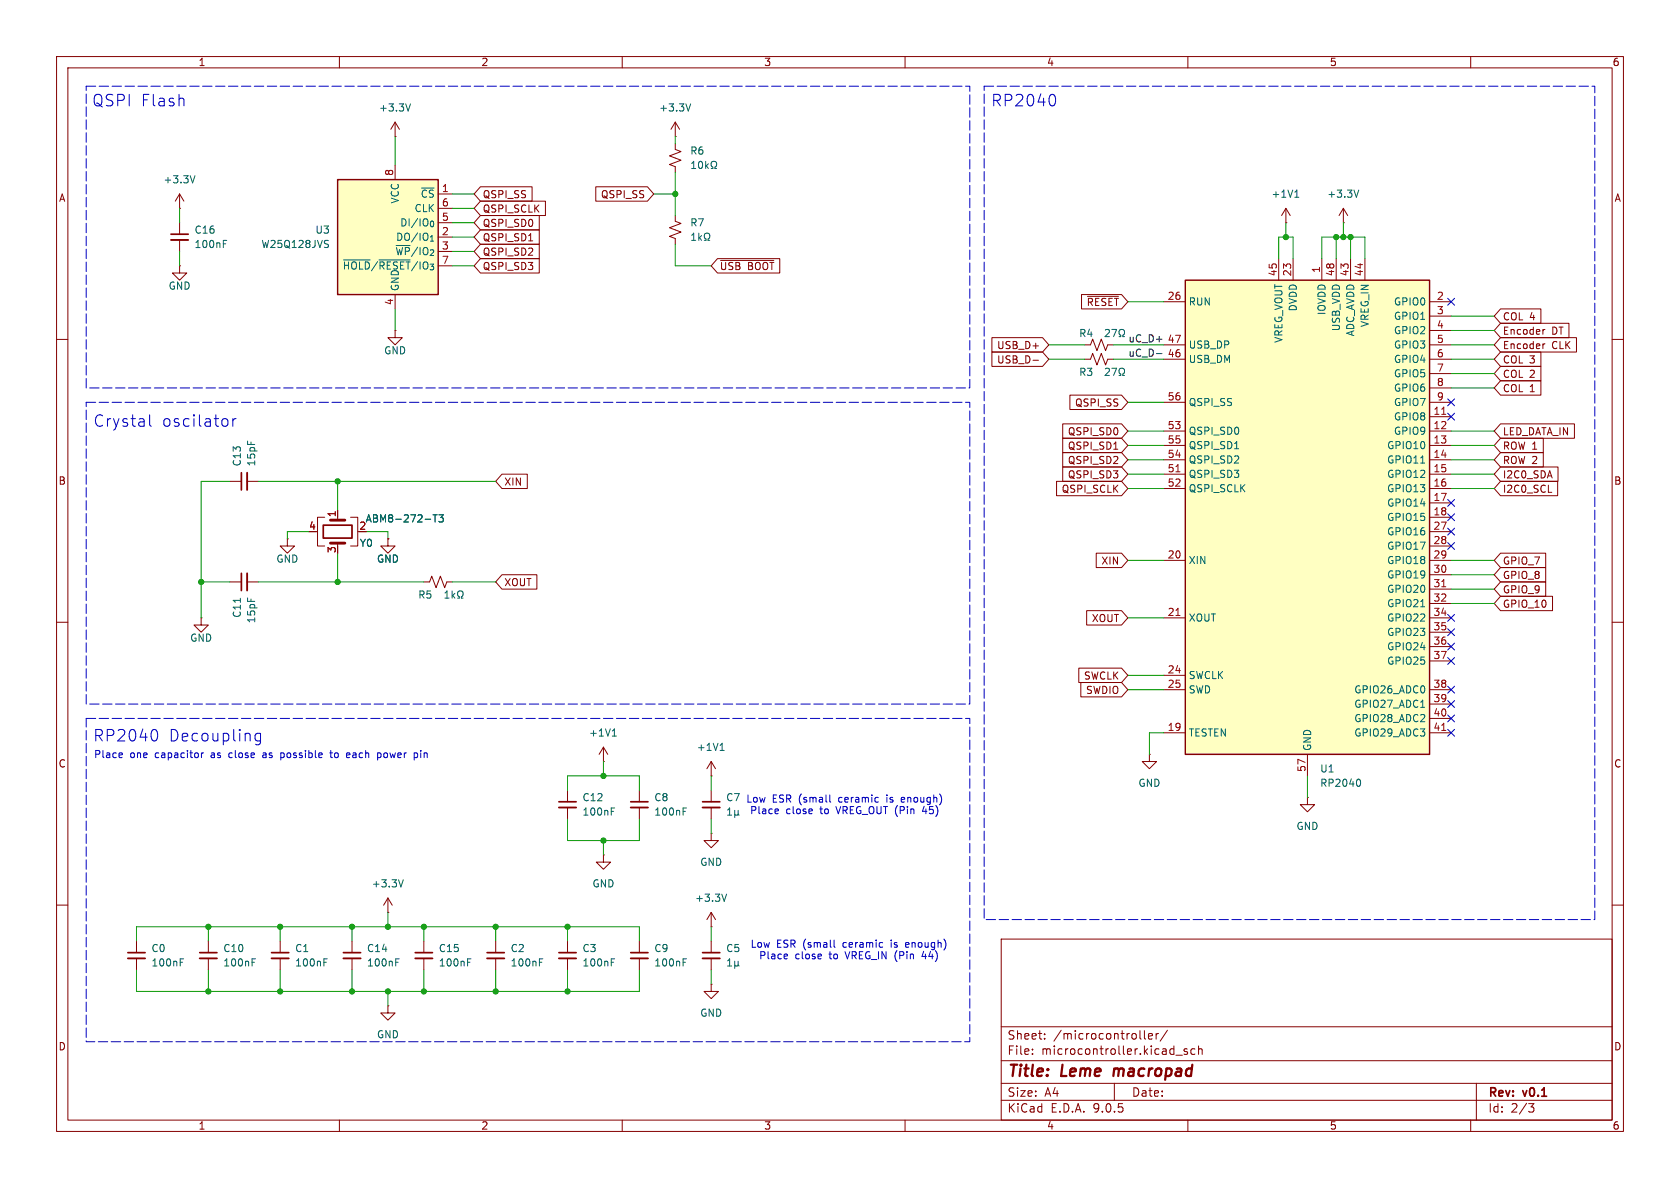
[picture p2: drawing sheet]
<svg xmlns="http://www.w3.org/2000/svg" width="297mm" height="210mm" viewBox="0 0 297 210" stroke-linecap="round" stroke-linejoin="round" font-family="sans-serif">
<g fill="none" stroke="#840000" stroke-width=".18">
<path d="M10 10h277v190h-277zM12 12h273v186h-273zM60 10v2M110 10v2M160 10v2M210 10v2M260 10v2M119.4 25.4v1l1 .4-2 .8 2 .7-2 .8 1 .4v1M119.4 38.1v1l1 .4-2 .8 2 .7-2 .8 1 .4v1M10 60h2M285 60h2M10 110h2"/>
<path d="M285 110h2M106.7 134.6h.1M106.7 132.1l-.8 1.3M106.7 132.1l.7 1.3M106.7 132.1v2.5M125.7 137.2h.1M125.7 134.6v2.6M125.7 139.7v2M125.7 134.6l-.7 1.3M125.7 134.6l.8 1.3M68.6 158.8l-.8 1.2M68.6 158.8l.7 1.2"/>
<path d="M68.6 158.8v2.5M125.7 147.3v1.3h-1.2l1.2 1.3 1.3-1.3h-1.3M125.7 147.3h.1M125.7 142.7v2.1M10 160h2M24.1 166.4v2M24.1 169.4v2.1M36.8 166.4v2M36.8 169.4v2.1M49.5 166.4v2M49.5 169.4v2.1M62.2 166.4v2"/>
<path d="M62.2 169.4v2.1M68.6 177.8v1.3h-1.3l1.3 1.2 1.2-1.2h-1.2M68.6 177.8h.1M68.6 161.3h.1M74.9 166.4v2M74.9 169.4v2.1M87.6 166.4v2M87.6 169.4v2.1M125.7 174v1.3h-1.2l1.2 1.2 1.3-1.2h-1.3M125.7 174h.1M125.7 163.8h.1M125.7 161.3v2.5"/>
<path d="M125.7 166.4v2M125.7 169.4v2.1M125.7 161.3l-.7 1.3M125.7 161.3l.8 1.3M177 166h108v32h-108zM285 160h2M60 198v2M110 198v2M160 198v2M177 194.5h108M177 191.5h108M177 187.5h108"/>
<path d="M177 181.5h108M182.5 186.3v.1M182.5 185.5v.1M184.7 183.6v.1M184.7 182.8v.1M197 191.5v3M202.3 182.2v1.3l.2 .2M203 183.2l.7-.1v-.3l-.5-.1-.2 .2 .1 .7h.6M204.4 182.7v1M204.8 182.7l-.3 .1-.1 .2M206.4 182.1l-1.3 2M207.9 186.5h1.1"/>
<path d="M209.9 185.5l-.4-.1-.2 .2 .1 .2 .5 .2v.3h-.6M210 198v2M211.2 185.5l-.4-.1-.3 .3v.4l.2 .2h.5M211.9 185.5l.2-.1 .4 .1v.9M211.9 184.9v1.5M260 198v2M261 191.5v6.5M270.2 195.1h1l-.5 .6 .4 .1 .1 .5-.3 .3h-.4"/>
</g>
<path d="M197 188.9l-.2 1.3" fill="none" stroke="#840000" stroke-width=".4"/>
<g fill="none" stroke="#006464" stroke-width=".18">
<path d="M122.3 29.8h.7M122.3 28.9l.3-.4v1.3M123.7 28.6l.1-.1a.68 .68 0 0 1 .4 .7 .68 .68 0 0 1-.4 .6 .84 .84 0 0 1-.1-1.2zM124.8 28.5v1.3M124.9 29.3l.3 .5M125.2 28.9l-.4 .5M125.7 29.8h.3v-.3a.54 .54 0 0 1-.2-.7 .54 .54 0 0 1 .7-.2 .58 .58 0 0 1-.1 .9v.3h.3M122.3 41.6l.3-.4v1.3M122.3 42.5h.7M123.5 41.2v1.3M123.7 42l.3 .5M124 41.6l-.5 .5"/>
<path d="M124.5 42.5h.3v-.3a.54 .54 0 0 1-.3-.7 .54 .54 0 0 1 .8-.2 .58 .58 0 0 1-.1 .9v.3h.3M108.3 130.1h.7M108.4 129.2l.2-.4v1.3M127.3 132.7h.7M127.4 131.7l.3-.3v1.3M71.3 155.5l-.4 1.3M128.5 158.1l-.5 1.2M128.6 144.1h.7M128.6 143.2l.4-.4v1.3M129.9 143.9l.2 .2h.2l.2-.2M129.9 143.2v1.3M130.5 143.9l.2 .2"/>
<path d="M130.5 143.2v.7M31.9 170.1h.4M31.9 169.5h.6M44.6 170.1h.4M44.6 169.5h.6M57.3 170.1h.4M57.3 169.5h.6M70 170.1h.4M70 169.5h.6M82.7 170.1h.4M82.7 169.5h.6M95.4 170.1h.4"/>
<path d="M95.4 169.5h.6M128.6 169.9l.4-.4v1.3M128.6 170.8h.7M129.9 169.9v1.3M129.9 170.6l.2 .2h.2l.2-.2M130.5 169.9v.7M130.5 170.6l.2 .2"/>
</g>
<path d="M124.2 141.7h3.1M22.6 168.4h3.1M35.3 168.4h3.1M48 168.4h3.1M60.7 168.4h3.1M73.4 168.4h3.1M86.1 168.4h3.1M124.2 168.4h3.1" fill="none" stroke="#840000" stroke-width=".3"/>
<path d="M124.2 142.7h3.1M22.6 169.4h3.1M35.3 169.4h3.1M48 169.4h3.1M60.7 169.4h3.1M73.4 169.4h3.1M86.1 169.4h3.1M124.2 169.4h3.1" fill="none" stroke="#840000" stroke-width=".33"/>
<path d="M59.7 31.8h17.8v20.3h-17.8z" fill="#ffffc2"/>
<path d="M59.7 31.8h17.8v20.3h-17.8z" fill="none" stroke="#840000" stroke-width=".25"/>
<g fill="none" stroke="#840000" stroke-width=".18">
<path d="M31.7 36.8h.1M31.7 34.3l.8 1.3M31.7 34.3l-.7 1.3M31.7 34.3v2.5M31.7 39.4v2M69.8 24.1h.1M69.8 21.6v2.5M69.8 29.2v2.6M69.8 21.6l.8 1.3M69.8 21.6l-.7 1.3M77.5 34.3h2.5M77.5 36.8h2.5"/>
<path d="M77.5 39.4h2.5M119.4 24.1h.1M119.4 21.6l.7 1.3M119.4 21.6l-.8 1.3M119.4 21.6v2.5M237.5 39.4h.1M237.5 36.8l-.8 1.3M237.5 36.8l.8 1.3M237.5 36.8v2.6M31.7 47v1.3h-1.2l1.2 1.2 1.3-1.2h-1.3M31.7 47h.1M31.7 42.4v2.1"/>
<path d="M69.8 58.4v1.3h-1.2l1.2 1.3 1.3-1.3h-1.3M69.8 58.4h.1M69.8 52.1v2.5M77.5 41.9h2.5M191.8 63.5h1l.4-1 .7 2 .8-2 .8 2 .3-1h1M40.6 85.1h2.1M43.7 85.1h2M50.8 95.3v1.2h1.3l-1.3 1.3-1.3-1.3h1.3M50.8 95.3h.1M55.9 94h.2M57.4 91.4h-1.3v5.1h1.3M59.7 90.2v1.2"/>
<path d="M59.7 96v.5M62 91.4h1.2v5.1h-1.2M68.6 95.3v1.2h1.2l-1.2 1.3-1.3-1.3h1.3M68.6 95.3h.1M35.6 109.2v1.3h1.2l-1.2 1.3-1.3-1.3h1.3M35.6 109.2h.1M40.6 102.9h2.1M43.7 102.9h2M74.9 102.9h1l.4-1 .8 2 .8-2 .7 2 .4-1h1M113 139.7v2M203.2 133.4v1.2h1.3l-1.3 1.3-1.3-1.3h1.3M203.2 133.4h.1"/>
<path d="M113 142.7v2.1"/>
</g>
<g fill="none" stroke="#006464" stroke-width=".18">
<path d="M72.6 18.4l-.5 1.2M122.1 18.4l-.4 1.2M34.5 31.1l-.5 1.2M240.2 33.6l-.4 1.3M39.5 43.1h.4M39.5 42.5h.6M57.6 42.5h.5M57.8 43.2l.3 .2-.3 .4M60.7 45.9h4.7M67 45.9h5.5M195.4 65.2l.5-.1 .2 .4-.7 .9h.7M196.6 65.1h.8l-.5 1.3"/>
<path d="M197.8 66.4h.3v-.3a.54 .54 0 0 1-.2-.7 .54 .54 0 0 1 .7-.2 .58 .58 0 0 1-.1 .9v.3h.3M75.2 91.8h.9M76.6 91h.7M76.9 91v1.3M77.6 91h.8l-.5 .5 .4 .1v.6l-.2 .1-.5-.1M42.5 105.8v.7M78.7 105.7h.7M78.7 104.8l.3-.3v1.2M79.9 104.5v1.2M80.1 105.3l.3 .4M80.4 104.9l-.5 .5M80.9 105.7h.3v-.2a.54 .54 0 0 1-.3-.7 .54 .54 0 0 1 .8-.3 .58 .58 0 0 1-.1 1v.2h.3"/>
<path d="M120.8 143.4h.4M120.8 142.8h.6"/>
</g>
<path d="M30.2 41.4h3.1M42.7 83.6v3M57.1 92.8h5.1v2.3h-5.1zM42.7 101.3v3.1M111.5 141.7h3.1" fill="none" stroke="#840000" stroke-width=".3"/>
<path d="M30.2 42.4h3.1M43.7 83.6v3M43.7 101.3v3.1M111.5 142.7h3.1" fill="none" stroke="#840000" stroke-width=".33"/>
<path d="M58.4 91.9h2.6M58.4 96h2.6" fill="none" stroke="#840000" stroke-width=".51"/>
<path d="M209.5 49.5h43.2v83.9h-43.2z" fill="#ffffc2"/>
<path d="M209.5 49.5h43.2v83.9h-43.2z" fill="none" stroke="#840000" stroke-width=".25"/>
<g fill="none" stroke="#840000" stroke-width=".18">
<path d="M84.9 38.1h10.4v2.5h-10.4l-1.1-1.2zM84.9 35.6h11.5v2.5h-11.5l-1.1-1.3zM84.9 33h9.2v2.6h-9.2l-1.1-1.3zM105.3 33h9.2l1.1 1.3-1.1 1.3h-9.2zM227.3 39.4h.1M227.3 36.8l-.7 1.3M227.3 36.8l.8 1.3M227.3 36.8v2.6M84.9 40.6h10.4v2.6h-10.4l-1.1-1.3zM84.9 45.7h10.4v2.6h-10.4l-1.1-1.3zM84.9 43.2h10.4v2.5h-10.4l-1.1-1.2zM93.5 42.6h.7"/>
<path d="M126.8 45.7h11.1v2.6h-11.1l-1.1-1.3zM127.4 46h9.4M132.9 47.1l.2 .1-.2 .4M132.9 46.5v.4M175.4 59.7h8.9l1.1 1.3-1.1 1.2h-8.9zM191.2 52.1h7.1l1.1 1.2-1.1 1.3h-7.1zM192.2 52.4h5.5M205.7 53.3h3.8M226.1 45.7v3.8M228.6 45.7v3.8M233.7 45.7v3.8M236.2 45.7v3.8"/>
<path d="M238.8 45.7v3.8M241.3 45.7v3.8M252.7 53.3h3.8M252.7 55.9h3.8M252.7 58.4h3.8M265.3 59.7h13.4v2.5h-13.4l-1.1-1.2zM265.3 57.1h12.1v2.6h-12.1l-1.1-1.3zM265.3 54.6h7.1v2.6h-7.1l-1.1-1.3zM273.1 58.2l-.3 .3M175.4 62.2h8.9l1.1 1.3-1.1 1.3h-8.9zM182.6 63.7h1M187.9 74.9h10.4l1.1 1.3-1.1 1.3h-10.4z"/>
<path d="M187.9 77.5h10.4l1.1 1.2-1.1 1.3h-10.4zM189.1 69.8h9.2l1.1 1.3-1.1 1.3h-9.2zM191.8 61h1l.4-1.1 .7 2.1 .8-2.1 .8 2.1 .3-1h1M196.9 79.4h.7M205.7 61h3.8M205.7 63.5h3.8M205.7 71.1h3.8M205.7 76.2h3.8M205.7 78.7h3.8M252.7 61h3.8M252.7 63.5h3.8M252.7 71.1h3.8"/>
<path d="M252.7 76.2h3.8M252.7 78.7h3.8M252.7 66h3.8M252.7 68.6h3.8M252.7 73.7h3.8M265.3 74.9h13v2.6h-13l-1.1-1.3zM265.3 77.5h7.5v2.5h-7.5l-1.1-1.3zM265.3 67.3h7.1v2.6h-7.1l-1.1-1.3zM265.3 64.8h7.1v2.5h-7.1l-1.1-1.3zM265.3 62.2h7.1v2.6h-7.1l-1.1-1.3zM273.1 60.8l-.3 .2M59.7 90.2v1.2"/>
<path d="M68.6 95.3h.1M88.7 83.8h4.5v2.6h-4.5l-1.1-1.3zM186.8 85.1h11.5l1.1 1.3-1.1 1.2h-11.5zM187.9 80h10.4l1.1 1.3-1.1 1.3h-10.4zM187.9 82.5h10.4l1.1 1.3-1.1 1.3h-10.4zM193.8 97.8h4.5l1.1 1.3-1.1 1.2h-4.5zM205.7 81.3h3.8M205.7 83.8h3.8M205.7 86.4h3.8M205.7 99.1h3.8M252.7 81.3h3.8M252.7 83.8h3.8"/>
<path d="M252.7 86.4h3.8M252.7 99.1h3.8M252.7 88.9h3.8M252.7 91.4h3.8M252.7 94h3.8M252.7 96.5h3.8M265.3 97.8h8v2.5h-8l-1.1-1.2zM265.3 80h7.5v2.6h-7.5l-1.1-1.3zM265.3 85.1h10.1v2.5h-10.1l-1.1-1.2zM265.3 82.5h10.1v2.6h-10.1l-1.1-1.3zM273.7 87h.6M88.7 101.6h6.2v2.5h-6.2l-1.1-1.2z"/>
<path d="M190.7 118.1h7.6l1.1 1.3-1.1 1.3h-7.6zM192.1 107.9h6.2l1.1 1.3-1.1 1.3h-6.2zM205.7 109.2h3.8M205.7 119.4h3.8M252.7 109.2h3.8M252.7 101.6h3.8M252.7 104.1h3.8M252.7 106.7h3.8M252.7 111.8h3.8M252.7 114.3h3.8M252.7 116.8h3.8M265.3 100.3h8v2.6h-8l-1.1-1.3z"/>
<path d="M265.3 105.4h9.2v2.6h-9.2l-1.1-1.3zM265.3 102.9h8v2.5h-8l-1.1-1.3zM100.3 139.7v2M191.1 120.6h7.2l1.1 1.3-1.1 1.3h-7.2zM205.7 121.9h3.8M205.7 129.5h3.8M231.1 133.4v3.8M252.7 121.9h3.8M252.7 129.5h3.8M252.7 124.5h3.8M252.7 127h3.8M100.3 142.7v2.1"/>
<path d="M106.7 151.1v1.3h-1.3l1.3 1.3 1.2-1.3h-1.2M106.7 151.1h.1M231.1 141v1.2h1.3l-1.3 1.3-1.2-1.3h1.2M231.1 141h.1M100.3 166.4v2M100.3 169.4v2.1M113 166.4v2M113 169.4v2.1"/>
</g>
<g fill="none" stroke="#006464" stroke-width=".18">
<path d="M228.9 34.9h.7M229 33.9l.3-.3v1.3M195.4 58.4l.5-.2 .2 .4-.7 .9h.7M196.6 58.2h.8l-.5 1.3M197.8 59.5h.3v-.2a.54 .54 0 0 1-.2-.8 .54 .54 0 0 1 .7-.2 .58 .58 0 0 1-.1 1v.2h.3M218.3 79.3h.7M75.2 91.8h.9M76.6 91h.7M76.9 91v1.3M77.6 91h.8l-.5 .5 .4 .1v.6l-.2 .1-.5-.1M251.2 81.9h.7M251.2 107.3h.7"/>
<path d="M240.2 137.7a.79 .79 0 0 1 0 1.3M251.2 125h.7M108.1 143.4h.4M108.1 142.8h.6M108.1 170.1h.4M108.1 169.5h.6M120.8 170.1h.4M120.8 169.5h.6"/>
</g>
<path d="M254.9 73.2h.7M207.9 83.4h.7M207.9 108.8h.7M254.9 103.7h.7M254.9 129.1h.7" fill="none" stroke="#a90000" stroke-width=".18"/>
<path d="M98.8 141.7h3.1M98.8 168.4h3.1M111.5 168.4h3.1" fill="none" stroke="#840000" stroke-width=".3"/>
<path d="M98.8 142.7h3.1M98.8 169.4h3.1M111.5 169.4h3.1" fill="none" stroke="#840000" stroke-width=".33"/>
<path d="M204.4 62.5h1" fill="none" stroke="#0f0f0f" stroke-width=".18"/>
<g fill="none" stroke="#009600" stroke-width=".18">
<path d="M31.7 36.8v2.6M69.8 24.1v5.1M80 34.3h3.8M80 36.8h3.8M80 39.4h3.8M115.6 34.3h3.8M119.4 24.1v1.3M119.4 30.5v7.6M227.3 39.4v2.5M237.5 39.4v2.5M31.7 44.5v2.5M69.8 54.6v3.8"/>
<path d="M80 41.9h3.8M80 44.5h3.8M80 47h3.8M119.4 43.2v3.8h6.3M199.4 53.3h6.3M226.1 45.7v-3.8h2.5v3.8M233.7 45.7v-3.8h7.6v3.8M236.2 41.9v3.8M238.8 41.9v3.8M256.5 55.9h7.7M256.5 58.4h7.7M185.4 61h6.4"/>
<path d="M185.4 63.5h6.4M196.8 61h8.9M196.8 63.5h8.9M199.4 71.1h6.3M199.4 76.2h6.3M199.4 78.7h6.3M256.5 61h7.7M256.5 63.5h7.7M256.5 76.2h7.7M256.5 78.7h7.7M256.5 66h7.7M256.5 68.6h7.7"/>
<path d="M40.6 85.1h-5v24.1M45.7 85.1h41.9M54.6 94h-3.8v1.3M59.7 85.1v5.1M59.7 97.8v5.1M64.8 94h3.8v1.3M199.4 81.3h6.3M199.4 83.8h6.3M199.4 86.4h6.3M199.4 99.1h6.3M256.5 81.3h7.7M256.5 83.8h7.7"/>
<path d="M256.5 86.4h7.7M256.5 99.1h7.7M35.6 102.9h5M45.7 102.9h29.2M80 102.9h7.6M199.4 109.2h6.3M199.4 119.4h6.3M256.5 106.7h7.7M256.5 104.1h7.7M256.5 101.6h7.7M100.3 139.7v-2.5h12.7v2.5M106.7 134.6v2.6"/>
<path d="M125.7 137.2v2.5M199.4 121.9h6.3M205.7 129.5h-2.5v3.9M231.1 137.2v3.8M100.3 144.8v3.8h12.7v-3.8M106.7 148.6v2.5M125.7 144.8v2.5M24.1 171.5v3.8h88.9v-3.8M24.1 166.4v-2.6h88.9v2.6M36.8 163.8v2.6M36.8 171.5v3.8M49.5 163.8v2.6"/>
<path d="M49.5 171.5v3.8M62.2 163.8v2.6M62.2 171.5v3.8M68.6 161.3v2.5M68.6 175.3v2.5M74.9 163.8v2.6M74.9 171.5v3.8M87.6 163.8v2.6M87.6 171.5v3.8M100.3 163.8v2.6M100.3 171.5v3.8M125.7 163.8v2.6"/>
<path d="M125.7 171.5v2.5"/>
</g>
<g fill="none" stroke="#000084" stroke-width=".18">
<path d="M255.9 52.7l1.2 1.2M257.1 52.7l-1.2 1.2M255.9 73.1l1.2 1.2M255.9 70.5l1.2 1.2M257.1 73.1l-1.2 1.2M257.1 70.5l-1.2 1.2M255.9 90.8l1.2 1.2M255.9 88.3l1.2 1.2M255.9 95.9l1.2 1.2M255.9 93.4l1.2 1.2M257.1 90.8l-1.2 1.2M257.1 88.3l-1.2 1.2"/>
<path d="M257.1 95.9l-1.2 1.2M257.1 93.4l-1.2 1.2M255.9 113.7l1.2 1.2M255.9 108.6l1.2 1.2M255.9 111.2l1.2 1.2M255.9 116.2l1.2 1.2M257.1 113.7l-1.2 1.2M257.1 108.6l-1.2 1.2M257.1 111.2l-1.2 1.2M257.1 116.2l-1.2 1.2M255.9 128.9l1.2 1.2M255.9 121.3l1.2 1.2"/>
<path d="M255.9 126.4l1.2 1.2M255.9 123.9l1.2 1.2M257.1 128.9l-1.2 1.2M257.1 121.3l-1.2 1.2M257.1 126.4l-1.2 1.2M257.1 123.9l-1.2 1.2"/>
</g>
<g fill="none" stroke="#0000c2" stroke-width=".18">
<path d="M186.1 16.7a1.27 1.27 0 0 1 0 2M26.5 73.3v1.8l.2 .3M40.1 74.1l.2 .3v.6l-.2 .3M41.2 74v1.4M41.7 74a.52 .52 0 0 0-.5 .4M21.5 133.1l.1 .3-.6 .1M21.6 133.9h-.1M27.4 129a1.27 1.27 0 0 1 0 2M35.6 133.1v.8M36 133.1l-.4 .2M46.1 129.6v1.7a.55 .55 0 0 1-.9 .3M46.1 129.7l-.6-.1-.4 .4v.6l.2 .3 .2 .1 .6-.1"/>
<path d="M46.6 133.1h-.1M46.6 133.4l-.2 .2 .2 .3M49.6 133.1v1.3M49.6 133.9h.4M50 133.1h-.4M58.3 133.1h.5M58.5 132.7v1.1l.3 .1M61.4 133.1h.4l.1 .3-.6 .1M61.8 133.9h-.4M66.8 133.1h.3l.3 .2-.2 .6h-.4M73.6 133.1l.2 .2v.4l-.2 .2M74.4 132.7v.1"/>
<path d="M137.6 143.8h-.2M137.6 143.1v.2l-.6 .1M146.7 140.5v1.1l.2 .2M159.5 141l-.2 .1v.5l.2 .2M159.9 141.3l-.6 .1M163.4 142.5l-.3 .9h.8M139.2 169.4l-.2 .1M139.2 168.7v.3l-.6 .1M147.5 166.2v1.1l.1 .2M160.3 166.6l-.2 .2v.5l.2 .2M160.7 166.9l-.6 .1M163.3 168.2l-.3 .9h.8"/>
</g>
<path d="M15.2 15.2h156.2v53.4h-156.2zM174 15.2h107.9v147.4h-107.9zM15.2 71.1h156.2v53.4h-156.2zM15.2 127h156.2v57.2h-156.2z" fill="none" stroke="#0000c2" stroke-width=".18" stroke-dasharray="1.7 .6"/>
<g fill="#009600" stroke="#009600" stroke-width=".18">
<circle cx="100.3" cy="163.8" r=".46"/>
<circle cx="106.7" cy="137.2" r=".46"/>
<circle cx="87.6" cy="175.3" r=".46"/>
<circle cx="87.6" cy="163.8" r=".46"/>
<circle cx="100.3" cy="175.3" r=".46"/>
<circle cx="106.7" cy="148.6" r=".46"/>
<circle cx="74.9" cy="163.8" r=".46"/>
<circle cx="74.9" cy="175.3" r=".46"/>
<circle cx="68.6" cy="163.8" r=".46"/>
<circle cx="62.2" cy="175.3" r=".46"/>
<circle cx="36.8" cy="163.8" r=".46"/>
<circle cx="62.2" cy="163.8" r=".46"/>
<circle cx="49.5" cy="175.3" r=".46"/>
<circle cx="68.6" cy="175.3" r=".46"/>
<circle cx="49.5" cy="163.8" r=".46"/>
<circle cx="36.8" cy="175.3" r=".46"/>
<circle cx="59.7" cy="85.1" r=".46"/>
<circle cx="35.6" cy="102.9" r=".46"/>
<circle cx="59.7" cy="102.9" r=".46"/>
<circle cx="119.4" cy="34.3" r=".46"/>
<circle cx="227.3" cy="41.9" r=".46"/>
<circle cx="237.5" cy="41.9" r=".46"/>
<circle cx="238.8" cy="41.9" r=".46"/>
<circle cx="236.2" cy="41.9" r=".46"/>
</g>
<g font-size="2.8" fill="#0000c2">
<text x="16.2" y="19">QSPI Flash</text>
<text x="175.2" y="19">RP2040</text>
<text x="16.5" y="75.7">Crystal</text>
<text x="28.6" y="75.7">oscilator</text>
<text x="16.4" y="131.3">RP2040</text>
<text x="29.8" y="131.3">Decoupling</text>
</g>
<g font-size="2.8" fill="#840000">
<text x="178" y="190.9">Title:</text>
<text x="187.7" y="190.9">Leme</text>
<text x="197.7" y="190.9">macropad</text>
</g>
<g font-size="2.1" fill="#840000">
<text x="178" y="184">Sheet:</text>
<text x="186.2" y="184">/microcontroller/</text>
<text x="178" y="186.7">File:</text>
<text x="184.1" y="186.7">microcontroller.kicad_sch</text>
<text x="178" y="196.9">KiCad</text>
<text x="178" y="194.1">Size:</text>
<text x="184.7" y="194.1">A4</text>
<text x="185.7" y="196.9">E.D.A.</text>
<text x="193.3" y="196.9">9.0.5</text>
<text x="200" y="194.1">Date:</text>
<text x="263" y="194.3">Rev:</text>
<text x="263" y="196.9">Id:</text>
<text x="267.1" y="196.9">2/3</text>
<text x="269.4" y="194.3">v0.1</text>
</g>
<g font-size="1.8" fill="#840000">
<text x="35" y="11.9">1</text>
<text x="85" y="11.9">2</text>
<text x="135" y="11.9">3</text>
<text x="185" y="11.9">4</text>
<text x="235" y="11.9">5</text>
<text x="285" y="11.9">6</text>
<text x="10.3" y="35.9">A</text>
<text x="85.2" y="35.2">QSPI_SS</text>
<text x="106.1" y="35.2">QSPI_SS</text>
<text x="285.3" y="35.9">A</text>
<text x="85.2" y="40.3">QSPI_SD0</text>
<text x="85.2" y="37.8">QSPI_SCLK</text>
<text x="85.2" y="42.9">QSPI_SD1</text>
<text x="85.2" y="47.9">QSPI_SD3</text>
<text x="85.2" y="45.4">QSPI_SD2</text>
<text x="127.2" y="47.9">~{USB</text>
<text x="133.9" y="47.9">BOOT}</text>
<text x="192" y="54.3">~{RESET}</text>
<text x="265.6" y="59.4">Encoder</text>
<text x="265.6" y="56.8">COL 4</text>
<text x="274.3" y="59.4">DT</text>
<text x="176.2" y="61.9">USB_D+</text>
<text x="176.2" y="64.5">USB_D-</text>
<text x="265.6" y="61.9">Encoder</text>
<text x="265.6" y="64.5">COL 3</text>
<text x="274.3" y="61.9">CLK</text>
<text x="265.6" y="69.5">COL 1</text>
<text x="265.6" y="67">COL 2</text>
<text x="188.7" y="77.2">QSPI_SD0</text>
<text x="190" y="72.1">QSPI_SS</text>
<text x="265.6" y="77.2">LED_DATA_IN</text>
<text x="188.7" y="82.2">QSPI_SD2</text>
<text x="188.7" y="79.7">QSPI_SD1</text>
<text x="265.6" y="82.2">ROW 2</text>
<text x="265.6" y="79.7">ROW 1</text>
<text x="10.3" y="85.9">B</text>
<text x="89.1" y="86">XIN</text>
<text x="187.6" y="87.3">QSPI_SCLK</text>
<text x="188.7" y="84.8">QSPI_SD3</text>
<text x="265.6" y="87.3">I2C0_SCL</text>
<text x="265.6" y="84.8">I2C0_SDA</text>
<text x="285.3" y="85.9">B</text>
<text x="194.6" y="100">XIN</text>
<text x="265.6" y="100">GPIO_7</text>
<text x="89.1" y="103.8">XOUT</text>
<text x="265.6" y="102.6">GPIO_8</text>
<text x="265.6" y="107.6">GPIO_10</text>
<text x="265.6" y="105.1">GPIO_9</text>
<text x="192.9" y="110.2">XOUT</text>
<text x="191.5" y="120.3">SWCLK</text>
<text x="191.9" y="122.9">SWDIO</text>
<text x="10.3" y="135.9">C</text>
<text x="285.3" y="135.9">C</text>
<text x="10.3" y="185.9">D</text>
<text x="285.3" y="185.9">D</text>
<text x="35" y="199.9">1</text>
<text x="85" y="199.9">2</text>
<text x="135" y="199.9">3</text>
<text x="185" y="199.9">4</text>
<text x="235" y="199.9">5</text>
<text x="285" y="199.9">6</text>
</g>
<g font-size="1.8" fill="#006464">
<text x="66.9" y="19.9">+3.3V</text>
<text x="116.4" y="19.9">+3.3V</text>
<text x="121.9" y="27.5">R6</text>
<text x="28.8" y="32.6">+3.3V</text>
<text x="74.3" y="35.2">~{CS}</text>
<text x="224.7" y="35.2">+1V1</text>
<text x="234.5" y="35.2">+3.3V</text>
<text x="34.3" y="41.5">C16</text>
<text x="55.7" y="41.5">U3</text>
<text x="70.6" y="40.2">DI/IO_{0}</text>
<text x="70.7" y="36.1" transform="rotate(-90 70.7 36.1)">VCC</text>
<text x="73.2" y="37.7">CLK</text>
<text x="121.9" y="40.2">R7</text>
<text x="34.3" y="44">100nF</text>
<text x="46.1" y="44">W25Q128JVS</text>
<text x="60.4" y="47.9">~{HOLD}/~{RESET}/IO_{3}</text>
<text x="69.8" y="45.3">~{WP}/IO_{2}</text>
<text x="69.9" y="42.8">DO/IO_{1}</text>
<text x="29.7" y="51.4">GND</text>
<text x="70.7" y="51.6" transform="rotate(-90 70.7 51.6)">GND</text>
<text x="190.7" y="59.8">R4</text>
<text x="210.1" y="54.2">RUN</text>
<text x="229.5" y="55.1" transform="rotate(-90 229.5 55.1)">DVDD</text>
<text x="234.5" y="55.8" transform="rotate(-90 234.5 55.8)">IOVDD</text>
<text x="237.1" y="58.6" transform="rotate(-90 237.1 58.6)">USB_VDD</text>
<text x="239.6" y="59.6" transform="rotate(-90 239.6 59.6)">ADC_AVDD</text>
<text x="242.2" y="57.9" transform="rotate(-90 242.2 57.9)">VREG_IN</text>
<text x="246.3" y="54.2">GPIO0</text>
<text x="246.3" y="56.7">GPIO1</text>
<text x="246.3" y="59.3">GPIO2</text>
<text x="67.8" y="62.8">GND</text>
<text x="210.1" y="61.8">USB_DP</text>
<text x="210.1" y="64.4">USB_DM</text>
<text x="226.9" y="60.7" transform="rotate(-90 226.9 60.7)">VREG_VOUT</text>
<text x="246.3" y="61.8">GPIO3</text>
<text x="246.3" y="64.4">GPIO4</text>
<text x="190.7" y="66.6">R3</text>
<text x="210.1" y="72">QSPI_SS</text>
<text x="246.3" y="66.9">GPIO5</text>
<text x="246.3" y="69.4">GPIO6</text>
<text x="246.3" y="72">GPIO7</text>
<text x="210.1" y="77.1">QSPI_SD0</text>
<text x="246.3" y="74.5">GPIO8</text>
<text x="246.3" y="77.1">GPIO9</text>
<text x="42.8" y="82.5" transform="rotate(-90 42.8 82.5)">C13</text>
<text x="45.3" y="82.5" transform="rotate(-90 45.3 82.5)">15pF</text>
<text x="210.1" y="79.6">QSPI_SD1</text>
<text x="210.1" y="82.1">QSPI_SD2</text>
<text x="245.1" y="79.6">GPIO10</text>
<text x="245.1" y="82.1">GPIO11</text>
<text x="210.1" y="84.7">QSPI_SD3</text>
<text x="210.1" y="87.2">QSPI_SCLK</text>
<text x="245.1" y="84.7">GPIO12</text>
<text x="245.1" y="87.2">GPIO13</text>
<text x="245.1" y="89.8">GPIO14</text>
<text x="64.5" y="92.6">ABM8-272-T3</text>
<text x="245.1" y="92.3">GPIO15</text>
<text x="245.1" y="94.8">GPIO16</text>
<text x="48.8" y="99.7">GND</text>
<text x="63.5" y="96.9">Y0</text>
<text x="66.5" y="99.7">GND</text>
<text x="210.1" y="99.9">XIN</text>
<text x="245.1" y="97.4">GPIO17</text>
<text x="245.1" y="99.9">GPIO18</text>
<text x="73.8" y="106">R5</text>
<text x="245.1" y="102.5">GPIO19</text>
<text x="245.1" y="105">GPIO20</text>
<text x="245.1" y="107.5">GPIO21</text>
<text x="33.5" y="113.6">GND</text>
<text x="42.8" y="109.3" transform="rotate(-90 42.8 109.3)">C11</text>
<text x="45.3" y="110.3" transform="rotate(-90 45.3 110.3)">15pF</text>
<text x="210.1" y="110.1">XOUT</text>
<text x="245.1" y="110.1">GPIO22</text>
<text x="245.1" y="112.6">GPIO23</text>
<text x="245.1" y="115.2">GPIO24</text>
<text x="245.1" y="117.7">GPIO25</text>
<text x="210.1" y="120.2">SWCLK</text>
<text x="210.1" y="122.8">SWD</text>
<text x="239.3" y="122.8">GPIO26_ADC0</text>
<text x="239.3" y="125.3">GPIO27_ADC1</text>
<text x="104" y="130.4">+1V1</text>
<text x="210.1" y="130.4">TESTEN</text>
<text x="239.3" y="127.9">GPIO28_ADC2</text>
<text x="239.3" y="130.4">GPIO29_ADC3</text>
<text x="123.1" y="132.9">+1V1</text>
<text x="232" y="132.8" transform="rotate(-90 232 132.8)">GND</text>
<text x="233.3" y="136.8">U1</text>
<text x="102.9" y="141.8">C12</text>
<text x="115.6" y="141.8">C8</text>
<text x="128.3" y="141.8">C7</text>
<text x="201.2" y="139.3">GND</text>
<text x="233.3" y="139.3">RP2040</text>
<text x="102.9" y="144.4">100nF</text>
<text x="115.6" y="144.4">100nF</text>
<text x="229.1" y="146.9">GND</text>
<text x="123.7" y="153.3">GND</text>
<text x="65.6" y="157.1">+3.3V</text>
<text x="104.6" y="157.1">GND</text>
<text x="122.8" y="159.6">+3.3V</text>
<text x="26.7" y="168.5">C0</text>
<text x="26.7" y="171">100nF</text>
<text x="39.4" y="171">100nF</text>
<text x="39.4" y="168.5">C10</text>
<text x="52.1" y="168.5">C1</text>
<text x="52.1" y="171">100nF</text>
<text x="64.8" y="171">100nF</text>
<text x="64.8" y="168.5">C14</text>
<text x="77.5" y="171">100nF</text>
<text x="77.5" y="168.5">C15</text>
<text x="90.2" y="168.5">C2</text>
<text x="90.2" y="171">100nF</text>
<text x="102.9" y="168.5">C3</text>
<text x="102.9" y="171">100nF</text>
<text x="115.6" y="168.5">C9</text>
<text x="115.6" y="171">100nF</text>
<text x="128.3" y="168.5">C5</text>
<text x="123.7" y="179.9">GND</text>
<text x="66.5" y="183.7">GND</text>
</g>
<g font-size="1.8" fill="#a90000">
<text x="69.6" y="31.2" transform="rotate(-90 69.6 31.2)">8</text>
<text x="78" y="34">1</text>
<text x="78" y="36.6">6</text>
<text x="78" y="39.1">5</text>
<text x="78" y="41.7">2</text>
<text x="78" y="44.2">3</text>
<text x="78" y="46.7">7</text>
<text x="206.3" y="53.1">26</text>
<text x="225.8" y="48.9" transform="rotate(-90 225.8 48.9)">45</text>
<text x="228.3" y="48.9" transform="rotate(-90 228.3 48.9)">23</text>
<text x="233.4" y="48.3" transform="rotate(-90 233.4 48.3)">1</text>
<text x="236" y="48.9" transform="rotate(-90 236 48.9)">48</text>
<text x="238.5" y="48.9" transform="rotate(-90 238.5 48.9)">43</text>
<text x="241" y="48.9" transform="rotate(-90 241 48.9)">44</text>
<text x="253.9" y="53.1">2</text>
<text x="69.6" y="54" transform="rotate(-90 69.6 54)">4</text>
<text x="253.9" y="55.6">3</text>
<text x="253.9" y="58.2">4</text>
<text x="206.3" y="60.7">47</text>
<text x="206.3" y="63.2">46</text>
<text x="253.9" y="60.7">5</text>
<text x="253.9" y="63.2">6</text>
<text x="253.9" y="65.8">7</text>
<text x="206.3" y="70.9">56</text>
<text x="253.9" y="68.3">8</text>
<text x="253.9" y="70.9">9</text>
<text x="206.3" y="75.9">53</text>
<text x="253.3" y="73.4">11</text>
<text x="253.3" y="75.9">12</text>
<text x="206.3" y="78.5">55</text>
<text x="206.3" y="81">54</text>
<text x="206.3" y="83.6">51</text>
<text x="253.3" y="78.5">13</text>
<text x="253.3" y="81">14</text>
<text x="253.3" y="83.6">15</text>
<text x="206.3" y="86.1">52</text>
<text x="253.3" y="86.1">16</text>
<text x="253.3" y="88.6">17</text>
<text x="54.5" y="93.7">4</text>
<text x="59.4" y="91.5" transform="rotate(-90 59.4 91.5)">1</text>
<text x="63.4" y="93.7">2</text>
<text x="253.3" y="91.2">18</text>
<text x="253.3" y="93.7">27</text>
<text x="59.4" y="97.9" transform="rotate(-90 59.4 97.9)">3</text>
<text x="206.3" y="98.8">20</text>
<text x="253.3" y="96.3">28</text>
<text x="253.3" y="98.8">29</text>
<text x="253.3" y="101.3">30</text>
<text x="253.3" y="103.9">31</text>
<text x="253.3" y="106.4">32</text>
<text x="206.3" y="109">21</text>
<text x="253.3" y="109">34</text>
<text x="253.3" y="111.5">35</text>
<text x="206.3" y="119.1">24</text>
<text x="253.3" y="114">36</text>
<text x="253.3" y="116.6">37</text>
<text x="206.3" y="121.7">25</text>
<text x="253.3" y="121.7">38</text>
<text x="253.3" y="124.2">39</text>
<text x="206.3" y="129.3">19</text>
<text x="253.3" y="126.7">40</text>
<text x="253.3" y="129.3">41</text>
<text x="230.9" y="136.6" transform="rotate(-90 230.9 136.6)">57</text>
</g>
<g font-size="1.8" fill="#0f0f0f">
<text x="199.4" y="63.2">uC_D-</text>
<text x="199.4" y="60.6">uC_D+</text>
</g>
<g font-size="1.8" fill="#0000c2">
<text x="16.5" y="134.2">Place</text>
<text x="23" y="134.2">one</text>
<text x="27.5" y="134.2">capacitor</text>
<text x="37.6" y="134.2">as</text>
<text x="40.9" y="134.2">close</text>
<text x="47.1" y="134.2">as</text>
<text x="50.5" y="134.2">possible</text>
<text x="59.5" y="134.2">to</text>
<text x="62.5" y="134.2">each</text>
<text x="68.2" y="134.2">power</text>
<text x="74.9" y="134.2">pin</text>
<text x="131.8" y="142.1">Low</text>
<text x="136.5" y="142.1">ESR (small</text>
<text x="148.5" y="142.1">ceramic</text>
<text x="157.2" y="142.1">is</text>
<text x="160" y="142.1">enough)</text>
<text x="132.5" y="144.1">Place</text>
<text x="138.9" y="144.1">close</text>
<text x="145.1" y="144.1">to</text>
<text x="148.2" y="144.1">VREG_OUT (Pin</text>
<text x="163.8" y="144.1">45)</text>
<text x="132.6" y="167.7">Low</text>
<text x="137.3" y="167.7">ESR (small</text>
<text x="149.3" y="167.7">ceramic</text>
<text x="158" y="167.7">is</text>
<text x="160.8" y="167.7">enough)</text>
<text x="134.1" y="169.8">Place</text>
<text x="140.5" y="169.8">close</text>
<text x="146.7" y="169.8">to</text>
<text x="149.8" y="169.8">VREG_IN (Pin</text>
<text x="163.7" y="169.8">44)</text>
</g>
</svg>
